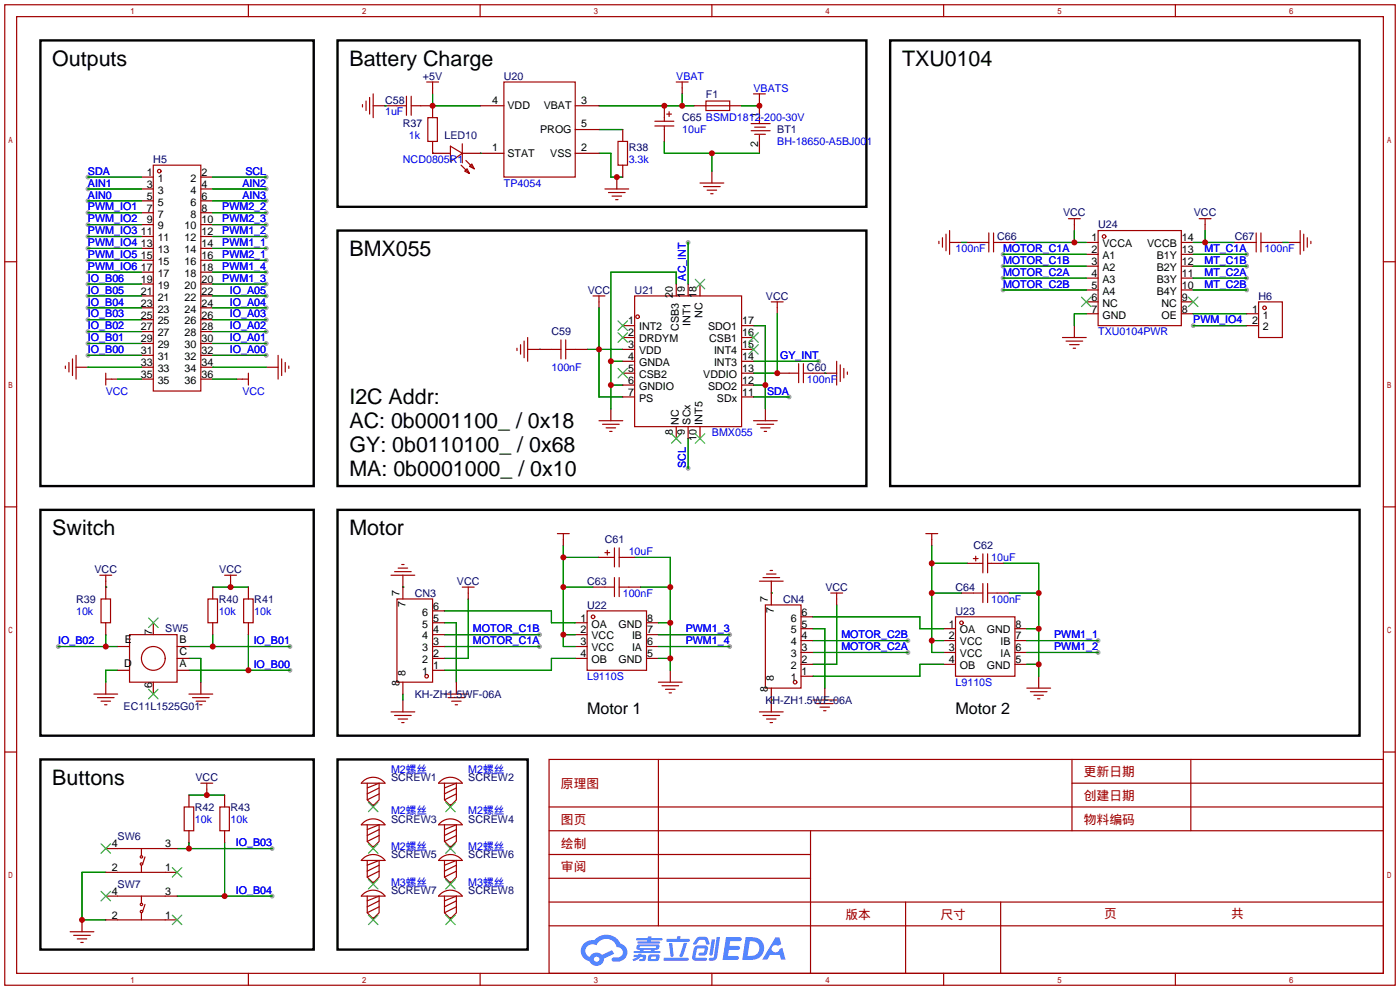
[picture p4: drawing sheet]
<svg xmlns="http://www.w3.org/2000/svg" width="299mm" height="212mm" viewBox="0 0 299 212" stroke-linecap="round" stroke-linejoin="round" font-family="sans-serif">
<g fill="#999">
<circle cx="156" cy="135.6" r=".51"/>
<circle cx="156" cy="138.2" r=".51"/>
<circle cx="115.3" cy="135.6" r=".51"/>
<circle cx="115.3" cy="138.2" r=".51"/>
<circle cx="234.7" cy="136.9" r=".51"/>
<circle cx="234.7" cy="139.4" r=".51"/>
<circle cx="194.1" cy="136.9" r=".51"/>
<circle cx="194.1" cy="139.4" r=".51"/>
<circle cx="58.2" cy="181.4" r=".51"/>
<circle cx="58.2" cy="191.5" r=".51"/>
<circle cx="12.4" cy="138.2" r=".51"/>
<circle cx="62" cy="143.3" r=".51"/>
<circle cx="62" cy="138.2" r=".51"/>
<circle cx="147.1" cy="100.1" r=".51"/>
<circle cx="168.7" cy="84.8" r=".51"/>
<circle cx="147.1" cy="51.8" r=".51"/>
<circle cx="175" cy="77.2" r=".51"/>
<circle cx="56.9" cy="37.8" r=".51"/>
<circle cx="18.8" cy="37.8" r=".51"/>
<circle cx="18.8" cy="48" r=".51"/>
<circle cx="18.8" cy="45.5" r=".51"/>
<circle cx="18.8" cy="55.6" r=".51"/>
<circle cx="18.8" cy="58.2" r=".51"/>
<circle cx="18.8" cy="53.1" r=".51"/>
<circle cx="18.8" cy="50.5" r=".51"/>
<circle cx="18.8" cy="75.9" r=".51"/>
<circle cx="18.8" cy="73.4" r=".51"/>
<circle cx="18.8" cy="68.3" r=".51"/>
<circle cx="18.8" cy="70.9" r=".51"/>
<circle cx="18.8" cy="63.2" r=".51"/>
<circle cx="18.8" cy="65.8" r=".51"/>
<circle cx="18.8" cy="60.7" r=".51"/>
<circle cx="56.9" cy="58.2" r=".51"/>
<circle cx="56.9" cy="60.7" r=".51"/>
<circle cx="56.9" cy="53.1" r=".51"/>
<circle cx="56.9" cy="55.6" r=".51"/>
<circle cx="56.9" cy="50.5" r=".51"/>
<circle cx="56.9" cy="45.5" r=".51"/>
<circle cx="56.9" cy="48" r=".51"/>
<circle cx="56.9" cy="75.9" r=".51"/>
<circle cx="56.9" cy="70.9" r=".51"/>
<circle cx="56.9" cy="73.4" r=".51"/>
<circle cx="56.9" cy="63.2" r=".51"/>
<circle cx="56.9" cy="65.8" r=".51"/>
<circle cx="56.9" cy="68.3" r=".51"/>
<circle cx="56.9" cy="42.9" r=".51"/>
<circle cx="56.9" cy="40.4" r=".51"/>
<circle cx="18.8" cy="42.9" r=".51"/>
<circle cx="18.8" cy="40.4" r=".51"/>
<circle cx="255" cy="69.6" r=".51"/>
<circle cx="266.4" cy="54.4" r=".51"/>
<circle cx="266.4" cy="56.9" r=".51"/>
<circle cx="266.4" cy="59.4" r=".51"/>
<circle cx="266.4" cy="62" r=".51"/>
<circle cx="214.4" cy="62" r=".51"/>
<circle cx="214.4" cy="59.4" r=".51"/>
<circle cx="214.4" cy="56.9" r=".51"/>
<circle cx="214.4" cy="54.4" r=".51"/>
</g>
<g fill="none" stroke="#a10000" stroke-width=".25">
<path d="M1 1h297.2v209.6h-297.2zM3.6 3.6h292.1v204.4h-292.1zM53.1 1v2.6M102.6 1v2.6M152.1 1v2.6M201.7 1v2.6M251.2 1v2.6M1 55.9h2.6M295.7 55.9h2.5M1 108.3h2.6M295.7 108.3h2.5M1 160.7h2.6"/>
<path d="M117.3 162.3h178.4v45.7h-178.4zM117.3 177.5h178.4M117.3 172.5h178.4M140.7 162.3v35.6M173.2 177.5v30.5M229.1 162.3v15.2M229.1 167.4h66.6M254.5 162.3v15.2M295.7 160.7h2.5M117.3 182.6h55.9M117.3 197.9h178.4M117.3 192.8h178.4"/>
<path d="M117.3 187.7h55.9M193.5 192.8v15.2M213.9 192.8v15.2M53.1 208v2.6M102.6 208v2.6M152.1 208v2.6M201.7 208v2.6M251.2 208v2.6"/>
</g>
<g fill="#5487ff">
<path d="M155.2 200.3h2.6a.48 .48 0 0 1 .7 .4 .48 .48 0 0 1-.6 .4h-1.8l-.2 1.1h1.9a.43 .43 0 0 1 .4 .4 .43 .43 0 0 1-.5 .4h-1.9l-.2 1.3h1.7a.45 .45 0 0 1 .5 .2 .45 .45 0 0 1-.1 .6h-3.3z"/>
<path d="M165.7 200.3h.9l.4 1.5-.8 .3a.84 .84 0 0 0-1.2 .3 .84 .84 0 0 0 .4 1.1 .84 .84 0 0 0 1.1-.4l.1-.2 .6-.3 .7 2.5h-1l-.2-1h-2.1l-.6 1h-1.1z"/>
<path d="M152.1 200.8h.7l-.5 3.1a.36 .36 0 0 1-.3 .3 .36 .36 0 0 1-.4-.3z"/>
<path d="M153.2 200.2h.7l-.6 4.3a1.13 1.13 0 0 1-1.8 .6l.2-.4h.7l.2-.2z"/>
<path d="M148.9 200.6l.6-.4h1a.77 .77 0 0 1 .9 .5l.3 1-.2 .2h-.5l-.3-.9-.2-.2-1 .1-.7 1-.6-.1-.1-.2z"/>
<path d="M148.4 202.4l.6-.3h1.7a.81 .81 0 0 1 .7 .5 .81 .81 0 0 1-.2 .8 .81 .81 0 0 1-.9 .8h-.7a.32 .32 0 0 1-.3-.3 .32 .32 0 0 1 .4-.3h.7l.2-.9-1.6 .1-.4 1.8 2.2 .1a.32 .32 0 0 1 .3 .4 .32 .32 0 0 1-.4 .2h-2.2l-.5-.3-.1-.5z"/>
<path d="M141.9 204.7h5a.33 .33 0 0 1 .3 .3 .33 .33 0 0 1-.3 .3h-4.9l-.2-.1z"/>
<path d="M146.1 201.5h.8l-.7 2a.98 .98 0 0 1-.7 1.1l-.3-.3z"/>
<path d="M143 201.6h.7l.3 2.5a.34 .34 0 0 1-.3 .4 .34 .34 0 0 1-.4-.3z"/>
<path d="M142.5 200.7h2.1l.3-.6h.6l-.1 .6h1.7a.32 .32 0 0 1 .4 .3 .32 .32 0 0 1-.4 .3h-4.5l-.2-.2z"/>
<path d="M135.5 204.1h.9l.1-.3h.6v.3h.8a.82 .82 0 0 1-.5 1.3h-.8v-.4l.7-.1 .1-.3a.68 .68 0 0 0-1 .4l-1.1 .4-.1-.4 .9-.5h-.7z"/>
<path d="M136 200.5h2.4l.1-.3h.7v.3h2.2l.2 .3-.2 .2h-2.3v.2h1.8l.2 .3-.2 .1h-4.5l-.1-.4h2l.1-.2h-2.3l-.1-.2z"/>
<path d="M159.4 200.3l-.8 4.9h1.7a2.5 2.5 0 0 0 3-2.5 2.5 2.5 0 0 0-3.1-2.4zM160.3 201.1a1.61 1.61 0 0 1 2 1.5 1.61 1.61 0 0 1-1.8 1.7h-.7z"/>
<path d="M136.2 202a.55 .55 0 0 0-.2 .8 .55 .55 0 0 0 .7 .2l.1 .3h-1.3v.3l5.4 .1 .3-.2-.2-.2h-1.2l.2-.3a.7 .7 0 0 0 .8-.3 .7 .7 0 0 0 0-.8l-4.2-.1zM136.8 202.3l3.3-.1 .1 .1-.2 .3h-3.2zM137.5 203h1.7l-.2 .3h-1.4z"/>
<path d="M138.6 204.2a1.05 1.05 0 0 0 0 1.2 2.91 2.91 0 0 0 2.2-.2 .98 .98 0 0 0 0-1.2h-1.6zM139.2 204.5l.9-.1 .1 .4-.2 .2-.8-.1z"/>
<path d="M124.9 201.6a2.23 2.23 0 0 0-.7 2.3 2.23 2.23 0 0 0 1.8 1.6 1.58 1.58 0 0 0 1.8 .9 1.58 1.58 0 0 0 1.3-1.5l2.2-1.1-.5-.7-2.1 1a1.65 1.65 0 0 0-2.7 .4 1.45 1.45 0 0 1-.8-1.9 1.45 1.45 0 0 1 2-.7l.3 .1a2.3 2.3 0 0 1 2.3-1.3 2.3 2.3 0 0 1 2 1.7 1.12 1.12 0 0 1 1.3 1 1.12 1.12 0 0 1-1.1 1.2h-.7a.45 .45 0 0 0-.6 .4 .45 .45 0 0 0 .5 .5 2.21 2.21 0 0 0 2.2-.5 2.21 2.21 0 0 0 .5-2.3 2.13 2.13 0 0 0-1.3-1.1 3.3 3.3 0 0 0-5.6-.7l-1.1 .1zM127 205a.57 .57 0 0 1 1.1 0 .57 .57 0 0 1-1.1 0z"/>
</g>
<g fill="none" stroke="#a10000" stroke-width=".25">
<path d="M91.2 17.5h2.5M92.5 17.5v1.3M107.7 17.5h15.2v20.3h-15.2zM144.5 17.5h2.6M145.8 17.5v1.3M32.8 35.3h10.1v48.3h-10.1zM77.5 22.4v.5M78.2 21.6v2M79 20.8v3.6M79.8 20.1v5M84.8 22.6h2.1M86.9 20.6v4"/>
<path d="M87.9 22.6h2M87.9 20.6v4M91.4 25.1h2.1v5.1h-2.1zM96.3 31.2l2.5 1.6-2.5 1.7zM98.6 35.3l1.7 1.8M98.8 30.7v4.1M99.3 36.6l.5-.5 .5 1zM99.6 34.3l1.7 1.8M100.3 35.6l.5-.5 .5 1zM132.1 30.2h2v5.1h-2zM140 25.9h4M140 26.9h4"/>
<path d="M142 25.1v.8M142 26.9v.8M142.5 24.4h1M143 23.9v1M149.6 39.1h5.1M150.4 39.9h3.5M150.9 21.6h5.1v2h-5.1zM150.9 22.6h5.1M160.5 26.4h4.1M160.5 27.9h4.1M161 20.1h2.6M161.3 27.2h2.3"/>
<path d="M161.3 28.7h2.3M162.3 20.1v1.2M129.3 40.4h5.1M130 41.1h3.6M130.8 41.9h2M131.6 42.7h.5M151.1 40.6h2.1M151.9 41.4h.5M200.7 51.6v.5M201.4 50.8v2M202.2 50v3.6M202.9 49.3v5.1"/>
<path d="M209.3 51.8h2M211.3 49.8v4M212.3 51.8h2.1M212.3 49.8v4M228.3 46.7h2.6M229.6 46.7v1.3M234.7 49.3h17.8v20.3h-17.8zM256.3 46.7h2.5M257.6 46.7v1.3M266.4 51.8h2.1M268.5 49.8v4M269.5 51.8h2"/>
<path d="M269.5 49.8v4M277.9 49.3v5.1M278.6 50v3.6M279.4 50.8v2M280.2 51.6v.5M14 78.2v.5M14.7 77.5v2M15.5 76.7v3.6M16.3 75.9v5.1M22.6 79.8v2.5M53.1 79.8v2.5M59.4 75.9v5.1"/>
<path d="M60.2 76.7v3.6M61 77.5v2M61.7 78.2v.5M110.5 74.4v.5M111.3 73.7v2M112 72.9v3.6M112.8 72.1v5.1M117.9 74.7h2M119.9 72.6v4.1M120.9 74.7h2M120.9 72.6v4.1M126.7 63.2h2.6"/>
<path d="M128 63.2v1.3M135.6 63.2h22.9v28h-22.9zM164.8 64.5h2.6M166.1 64.5v1.3M168.7 79.8h2M170.7 77.7v4.1M171.7 79.8h2M171.7 77.7v4.1M178.8 77.2v5.1M179.6 78v3.5M180.3 78.7v2.1M181.1 79.5v.5"/>
<path d="M227.1 72.1h5.1M227.8 72.9h3.6M228.6 73.7h2M229.4 74.4h.5M269 64.5h5.1v7.6h-5.1zM22.6 81h1.3M51.8 81h1.3M128 89.9h5.1M128.8 90.7h3.5M129.5 91.4h2.1M130.3 92.2h.5M161 89.9h5.1"/>
<path d="M161.8 90.7h3.6M162.6 91.4h2M163.3 92.2h.5M119.1 114h2.6M120.4 114v1.3M129.3 118.1h1M129.8 117.6v1M130.6 119.1h.7M131.3 117.1v4.1M132.3 117.1v4.1M132.3 119.1h.8M197.9 114h2.5"/>
<path d="M199.1 114v1.3M208 119.4h1M208.5 118.9v1M210.1 118.4v4M211.1 118.4v4M21.3 122.9h2.6M21.6 128h2v5.1h-2zM22.6 122.9v1.3M27.7 135.6h10.1v10.2h-10.1zM44.4 128h2.1v5.1h-2.1zM48 122.9h2.5M49.3 122.9v1.3"/>
<path d="M52.1 128h2v5.1h-2zM83.6 122.9h5M84.3 122.2h3.6M84.8 128h7.7v17.8h-7.7zM85.1 121.4h2M85.9 120.6h.5M98.8 125.5h2.5M100.1 125.5v1.2M125.5 130.6h12.7v12.7h-12.7zM129.3 125.5h2M131.3 123.4v4.1M132.3 125.5h2.1"/>
<path d="M132.3 123.4v4.1M162.3 124.2h5.1M163.1 123.4h3.5M163.6 129.3h7.6v17.8h-7.6zM163.8 122.7h2.1M164.6 121.9h.5M177.5 126.7h2.6M178.8 126.7v1.3M204.2 131.8h12.7v12.7h-12.7zM208 126.7h2.1M209.3 120.4h.8M210.1 124.7v4.1"/>
<path d="M211.1 126.7h2M211.1 124.7v4.1M211.1 120.4h.7M20.1 148.3h5M20.8 149.1h3.6M21.6 149.9h2M22.4 150.6h.5M40.4 148.3h5.1M41.1 149.1h3.6M41.9 149.9h2M42.7 150.6h.5M83.6 152.1h5"/>
<path d="M84.3 152.9h3.6M85.1 153.7h2M85.9 154.4h.5M95 148.3h5.1M95.8 149.1h3.5M96.5 149.9h2.1M97.3 150.6h.5M140.7 145.8h5.1M141.5 146.6h3.5M142.2 147.3h2.1M143 148.1h.5M162.3 152.1h5.1"/>
<path d="M163.1 152.9h3.5M163.8 153.7h2.1M164.6 154.4h.5M173.7 149.6h5.1M174.5 150.4h3.6M175.3 151.1h2M176 151.9h.5M219.5 147.1h5M220.2 147.8h3.6M221 148.6h2M221.7 149.4h.5M39.4 172.5h2v5h-2z"/>
<path d="M42.9 167.4h2.6M44.2 167.4v1.3M47 172.5h2v5h-2zM77.7 166.9a3.2 3.2 0 0 1 4.6 .5h-5.1zM77.7 175.8a3.2 3.2 0 0 1 4.6 .5h-5.1zM78.5 167.4v3.5l1.3 1.3 1.2-1.3v-3.5l-2.5 1M78.5 176.3v3.5l1.3 1.3 1.2-1.3v-3.5l-2.5 1M81 168.4l-2.5 1.3M81 169.7l-2.5 1.2M81 177.3l-2.5 1.3M81 178.6l-2.5 1.2M94.2 166.9a3.2 3.2 0 0 1 4.6 .5h-5.1z"/>
<path d="M94.2 175.8a3.2 3.2 0 0 1 4.6 .5h-5.1zM95 167.4v3.5l1.3 1.3 1.2-1.3v-3.5l-2.5 1M95 176.3v3.5l1.3 1.3 1.2-1.3v-3.5l-2.5 1M97.5 168.4l-2.5 1.3M97.5 169.7l-2.5 1.2M97.5 177.3l-2.5 1.3M97.5 178.6l-2.5 1.2M15 199.1h5.1M15.7 199.9h3.6M25.1 191.5h10.2M25.1 186.4h10.2M25.1 181.4h10.2"/>
<path d="M25.1 196.6h10.2M30.2 181.4v1.5M30.2 184.9v1.5M30.2 191.5v1.5M30.2 195.1v1.5M31 183.1l-.5 1.6M31 193.3l-.5 1.5M77.7 183.4a3.2 3.2 0 0 1 4.6 .5h-5.1zM77.7 191a3.2 3.2 0 0 1 4.6 .5h-5.1zM78.5 183.9v3.6l1.3 1.2 1.2-1.2v-3.6l-2.5 1M78.5 191.5v3.6l1.3 1.2 1.2-1.2v-3.6l-2.5 1M81 184.9l-2.5 1.3"/>
<path d="M81 186.2l-2.5 1.3M81 192.5l-2.5 1.3M81 193.8l-2.5 1.3M94.2 183.4a3.2 3.2 0 0 1 4.6 .5h-5.1zM94.2 191a3.2 3.2 0 0 1 4.6 .5h-5.1zM95 183.9v3.6l1.3 1.2 1.2-1.2v-3.6l-2.5 1M95 191.5v3.6l1.3 1.2 1.2-1.2v-3.6l-2.5 1M97.5 184.9l-2.5 1.3M97.5 186.2l-2.5 1.3M97.5 192.5l-2.5 1.3M97.5 193.8l-2.5 1.3M16.5 200.7h2"/>
<path d="M17.3 201.4h.5"/>
<circle cx="34" cy="36.6" r=".38"/>
<circle cx="236" cy="50.5" r=".38"/>
<circle cx="136.3" cy="67.7" r=".38"/>
<circle cx="270.3" cy="65.8" r=".38"/>
<circle cx="126.7" cy="131.8" r=".38"/>
<circle cx="205.5" cy="133.1" r=".38"/>
<circle cx="32.8" cy="140.7" r="2.54"/>
<circle cx="91.2" cy="144.5" r=".38"/>
<circle cx="169.9" cy="145.8" r=".38"/>
<circle cx="30.2" cy="184.7" r=".25"/>
<circle cx="30.2" cy="193.3" r=".25"/>
<circle cx="30.2" cy="183.1" r=".25"/>
<circle cx="30.2" cy="194.8" r=".25"/>
</g>
<g fill="none" stroke="#870000" stroke-width=".25">
<path d="M92.5 18.8v1.3M145.8 18.8v1.3M30.2 37.8h2.6M42.9 37.8h2.6M79.8 22.6h5M89.9 22.6h2.6v2.5M92.5 30.2v2.6h3.8M98.8 32.8h8.9M102.6 22.6h5.1M122.9 32.8h5.1M122.9 22.6h5.1M122.9 27.7h5.1"/>
<path d="M131.8 37.8v2.6M133.1 27.7v2.5M133.1 35.3v2.5M142 22.6v2.5M142 27.7v2.5M148.3 22.6h2.6M152.1 36.6v2.5M156 22.6h2.5M162.3 21.3v5.1M162.3 29v3.8M30.2 40.4h2.6M30.2 42.9h2.6"/>
<path d="M30.2 45.5h2.6M30.2 48h2.6M30.2 50.5h2.6M30.2 53.1h2.6M30.2 55.6h2.6M30.2 58.2h2.6M42.9 40.4h2.6M42.9 42.9h2.6M42.9 45.5h2.6M42.9 48h2.6M42.9 50.5h2.6M42.9 53.1h2.6"/>
<path d="M42.9 55.6h2.6M42.9 58.2h2.6M202.9 51.8h2.6M206.8 51.8h2.5M214.4 51.8h2.5M229.6 48v1.3M232.2 51.8h2.5M232.2 54.4h2.5M232.2 56.9h2.5M232.2 59.4h2.5M252.5 51.8h2.5M252.5 54.4h2.5"/>
<path d="M252.5 56.9h2.5M252.5 59.4h2.5M257.6 48v1.3M263.9 51.8h2.5M271.5 51.8h2.6M275.3 51.8h2.6M16.3 78.5h2.5M30.2 78.5h2.6M30.2 75.9h2.6M30.2 73.4h2.6M30.2 70.9h2.6M30.2 68.3h2.6"/>
<path d="M30.2 65.8h2.6M30.2 63.2h2.6M30.2 60.7h2.6M42.9 78.5h2.6M42.9 75.9h2.6M42.9 73.4h2.6M42.9 70.9h2.6M42.9 68.3h2.6M42.9 65.8h2.6M42.9 63.2h2.6M42.9 60.7h2.6M56.9 78.5h2.5"/>
<path d="M112.8 74.7h5.1M122.9 74.7h2.6M128 64.5v1.3M133.1 74.7h2.5M133.1 79.8h2.5M133.1 69.6h2.5M133.1 72.1h2.5M133.1 77.2h2.5M144.5 60.7v2.5M147.1 60.7v2.5M149.6 60.7v2.5M158.5 74.7h2.5"/>
<path d="M158.5 79.8h2.5M158.5 69.6h2.5M158.5 72.1h2.5M158.5 77.2h2.5M166.1 65.8v1.3M166.1 79.8h2.6M173.7 79.8h5.1M229.6 69.6v2.5M232.2 62h2.5M232.2 64.5h2.5M232.2 67.1h2.5M252.5 62h2.5"/>
<path d="M252.5 64.5h2.5M252.5 67.1h2.5M266.4 67.1h2.6M266.4 69.6h2.6M23.9 81h1.2M30.2 81h2.6M42.9 81h2.6M50.5 81h1.3M130.6 87.4v2.5M133.1 82.3h2.5M133.1 84.8h2.5M144.5 91.2v2.5"/>
<path d="M147.1 91.2v2.5M149.6 91.2v2.5M158.5 82.3h2.5M158.5 84.8h2.5M163.6 87.4v2.5M120.4 115.3v1.3M128 119.1h2.6M133.1 119.1h2.5M199.1 115.3v1.3M22.6 124.2v3.8M22.6 133.1v2.5M25.1 138.2h2.6"/>
<path d="M32.8 133.1v2.5M37.8 138.2h2.6M45.5 125.5v2.5M45.5 133.1v2.5M49.3 124.2v1.3M53.1 125.5v2.5M53.1 133.1v2.5M86.1 122.9v5.1M92.5 133.1h2.5M92.5 135.6h2.5M92.5 138.2h2.5M92.5 130.6h2.5"/>
<path d="M100.1 126.7v1.3M122.9 133.1h2.6M122.9 135.6h2.6M122.9 138.2h2.6M126.7 125.5h2.6M134.4 125.5h2.5M138.2 133.1h2.5M138.2 135.6h2.5M138.2 138.2h2.5M164.8 124.2v5.1M171.2 134.4h2.5M171.2 136.9h2.5"/>
<path d="M171.2 139.4h2.5M171.2 131.8h2.5M178.8 128v1.3M201.7 134.4h2.5M201.7 136.9h2.5M201.7 139.4h2.5M205.5 126.7h2.5M206.8 120.4h2.5M211.8 120.4h2.6M213.1 126.7h2.5M216.9 134.4h2.6M216.9 136.9h2.6"/>
<path d="M216.9 139.4h2.6M22.6 145.8v2.5M25.1 143.3h2.6M32.8 145.8v2.5M37.8 140.7h2.6M37.8 143.3h2.6M42.9 145.8v2.5M86.1 145.8v2.5M86.1 149.6v2.5M92.5 140.7h2.5M92.5 143.3h2.5M97.5 145.8v2.5"/>
<path d="M122.9 140.7h2.6M138.2 140.7h2.5M143.3 143.3v2.5M164.8 147.1v5M171.2 142h2.5M171.2 144.5h2.5M176.3 147.1v2.5M201.7 142h2.5M216.9 142h2.6M222 144.5v2.6M40.4 169.9v2.6M40.4 177.5v2.6"/>
<path d="M44.2 168.7v1.2M48 169.9v2.6M48 177.5v2.6M79.8 172v.5M96.3 172v.5M17.5 196.6v2.5M22.6 186.4h2.5M22.6 181.4h2.5M22.6 196.6h2.5M22.6 191.5h2.5M35.3 186.4h2.5M35.3 181.4h2.5"/>
<path d="M35.3 196.6h2.5M35.3 191.5h2.5M79.8 180.8v.6M79.8 188.5v.5M79.8 196.1v.5M96.3 180.8v.6M96.3 188.5v.5M96.3 196.1v.5"/>
</g>
<g fill="none" stroke="#008700" stroke-width=".25">
<path d="M18.8 37.8h11.4M45.5 37.8h11.4M82.3 22.6h.1M92.5 32.8h.1M92.5 20.1v2.5h10.1M102.6 32.8h.1M128 32.8h2.6v5h2.5M128 22.6h20.3M128 27.7h5.1M142 30.2v2.6h20.3M145.8 20.1v2.5M152.1 32.8v3.8"/>
<path d="M158.5 22.6h3.8M18.8 58.2h11.4M18.8 48h11.4M18.8 45.5h11.4M18.8 55.6h11.4M18.8 53.1h11.4M18.8 50.5h11.4M18.8 42.9h11.4M18.8 40.4h11.4M45.5 58.2h11.4M45.5 48h11.4M45.5 45.5h11.4"/>
<path d="M45.5 55.6h11.4M45.5 53.1h11.4M45.5 50.5h11.4M45.5 42.9h11.4M45.5 40.4h11.4M147.1 51.8v8.9M205.5 51.8h1.3M214.4 54.4h17.8M214.4 56.9h17.8M214.4 59.4h17.8M216.9 51.8h15.3M229.6 49.3v2.5"/>
<path d="M255 51.8h8.9M255 54.4h11.4M255 56.9h11.4M255 59.4h11.4M257.6 49.3v2.5M274.1 51.8h1.2M18.8 78.5h11.4M18.8 75.9h11.4M18.8 73.4h11.4M18.8 68.3h11.4M18.8 70.9h11.4M18.8 63.2h11.4"/>
<path d="M18.8 65.8h11.4M18.8 60.7h11.4M45.5 78.5h11.4M45.5 75.9h11.4M45.5 73.4h11.4M45.5 68.3h11.4M45.5 70.9h11.4M45.5 63.2h11.4M45.5 65.8h11.4M45.5 60.7h11.4M115.3 74.7h.1M125.5 74.7h7.6"/>
<path d="M128 65.8v19h5.1M130.6 77.2h2.5M144.5 60.7v-2.5h-13.9v29.2M161 77.2h14M161 69.6h2.6v17.8M166.1 67.1v12.7h-5.1M176.3 79.8h.1M214.4 62h17.8M232.2 67.1h-2.6v2.5M255 69.6h11.4M255 67.1h11.4M255 62h11.4"/>
<path d="M25.1 81h5.1M45.5 81h5M130.6 82.3h2.5M147.1 93.7v6.4M161 82.3h2.6M161 84.8h7.7M120.4 116.6v21.6h2.5M120.4 119.1h7.6M135.6 119.1h7.7v24.2M199.1 116.6v22.8h2.6M12.4 138.2h12.7M22.6 125.5h.1"/>
<path d="M22.6 135.6v2.6M40.4 138.2h21.6M45.5 125.5h7.6M45.5 135.6v2.6M53.1 135.6v7.7M86.1 125.5h.1M95 135.6h20.3M95 138.2h20.3M95 133.1h2.5v12.7M95 130.6h22.9v2.5h5M100.1 128v12.7h-5.1M120.4 135.6h2.5"/>
<path d="M120.4 125.5h6.3M136.9 125.5h6.4M140.7 135.6h15.3M140.7 138.2h15.3M140.7 133.1h2.6M164.8 126.7h.1M173.7 136.9h20.4M173.7 139.4h20.4M173.7 134.4h2.6v12.7M173.7 131.8h22.9v2.6h5.1M178.8 129.3v12.7h-5.1M199.1 136.9h2.6"/>
<path d="M199.1 126.7h6.4M199.1 120.4h7.7M214.4 120.4h7.6v24.1M215.6 126.7h6.4M219.5 136.9h15.2M219.5 139.4h15.2M219.5 134.4h2.5M25.1 143.3h-2.5v2.5M40.4 140.7h2.5v5.1M40.4 143.3h21.6M86.1 148.3v1.3M122.9 140.7h-5v2.6h-22.9"/>
<path d="M140.7 140.7h2.6M164.8 149.6h.1M201.7 142h-5.1v2.5h-22.9M219.5 142h2.5M40.4 169.9h7.6M22.6 186.4h-5.1v10.2h5.1M37.8 181.4h20.4M37.8 191.5h20.4M40.4 180.1v1.3M48 180.1v11.4"/>
</g>
<path d="M8.6 8.6h58.5v95.3h-58.5zM72.1 8.6h113.1v35.6h-113.1zM190.2 8.6h100.4v95.3h-100.4zM72.1 49.3h113.1v54.6h-113.1zM8.6 109h58.5v48.2h-58.5zM72.1 109h218.5v48.2h-218.5zM8.6 162.3h58.5v40.6h-58.5zM72.1 162.3h40.7v40.6h-40.7z" fill="none" stroke="#000" stroke-width=".51"/>
<g fill="none" stroke="#3c3" stroke-width=".25">
<path d="M148.6 59.7l2 2M150.6 59.7l-2 2M132.1 68.6l2 2M132.1 71.1l2 2.1M132.1 78.7l2 2.1M134.1 68.6l-2 2M134.1 71.1l-2 2.1M134.1 78.7l-2 2.1M160 73.7l2.1 2M160 71.1l2.1 2.1M162.1 73.7l-2.1 2M162.1 71.1l-2.1 2.1"/>
<path d="M231.1 63.5l2.1 2M233.2 63.5l-2.1 2M254 63.5l2 2M256 63.5l-2 2M143.5 92.7l2 2M145.5 92.7l-2 2M148.6 92.7l2 2M150.6 92.7l-2 2M31.7 132.1l2.1 2M33.8 132.1l-2.1 2M31.7 147.3l2.1 2.1M33.8 147.3l-2.1 2.1"/>
<path d="M78.7 171.5l2.1 2M80.8 171.5l-2.1 2M95.2 171.5l2.1 2M97.3 171.5l-2.1 2M21.6 180.3l2 2.1M21.6 190.5l2 2M23.6 180.3l-2 2.1M23.6 190.5l-2 2M36.8 185.4l2.1 2.1M36.8 195.6l2.1 2M38.9 185.4l-2.1 2.1M38.9 195.6l-2.1 2"/>
<path d="M78.7 180.3l2.1 2.1M78.7 188l2.1 2M78.7 195.6l2.1 2M80.8 188l-2.1 2M80.8 180.3l-2.1 2.1M80.8 195.6l-2.1 2M95.2 188l2.1 2M95.2 180.3l2.1 2.1M95.2 195.6l2.1 2M97.3 180.3l-2.1 2.1M97.3 188l-2.1 2M97.3 195.6l-2.1 2"/>
</g>
<g fill="#c00">
<circle cx="120.4" cy="135.6" r=".63"/>
<circle cx="120.4" cy="125.5" r=".63"/>
<circle cx="120.4" cy="119.1" r=".63"/>
<circle cx="143.3" cy="140.7" r=".63"/>
<circle cx="143.3" cy="133.1" r=".63"/>
<circle cx="143.3" cy="125.5" r=".63"/>
<circle cx="199.1" cy="136.9" r=".63"/>
<circle cx="199.1" cy="126.7" r=".63"/>
<circle cx="199.1" cy="120.4" r=".63"/>
<circle cx="222" cy="142" r=".63"/>
<circle cx="222" cy="134.4" r=".63"/>
<circle cx="222" cy="126.7" r=".63"/>
<circle cx="17.5" cy="196.6" r=".63"/>
<circle cx="40.4" cy="181.4" r=".63"/>
<circle cx="48" cy="191.5" r=".63"/>
<circle cx="22.6" cy="138.2" r=".63"/>
<circle cx="53.1" cy="143.3" r=".63"/>
<circle cx="49.3" cy="125.5" r=".63"/>
<circle cx="45.5" cy="138.2" r=".63"/>
<circle cx="130.6" cy="82.3" r=".63"/>
<circle cx="130.6" cy="77.2" r=".63"/>
<circle cx="128" cy="74.7" r=".63"/>
<circle cx="166.1" cy="79.8" r=".63"/>
<circle cx="163.6" cy="82.3" r=".63"/>
<circle cx="145.8" cy="22.6" r=".63"/>
<circle cx="142" cy="22.6" r=".63"/>
<circle cx="92.5" cy="22.6" r=".63"/>
<circle cx="131.8" cy="37.8" r=".63"/>
<circle cx="44.2" cy="169.9" r=".63"/>
<circle cx="152.1" cy="32.8" r=".63"/>
<circle cx="229.6" cy="51.8" r=".63"/>
<circle cx="257.6" cy="51.8" r=".63"/>
<circle cx="162.3" cy="22.6" r=".63"/>
</g>
<g font-size="4.6">
<text x="11.2" y="14">Outputs</text>
<text x="74.7" y="14">Battery Charge</text>
<text x="192.8" y="14">TXU0104</text>
<text x="74.7" y="54.7">BMX055</text>
<text x="74.7" y="86.4">I2C Addr:</text>
<text x="74.7" y="91.5">AC: 0b0001100_ / 0x18</text>
<text x="74.7" y="96.6">GY: 0b0110100_ / 0x68</text>
<text x="74.7" y="101.7">MA: 0b0001000_ / 0x10</text>
<text x="11.2" y="114.4">Switch</text>
<text x="74.7" y="114.4">Motor</text>
<text x="11.2" y="167.7">Buttons</text>
</g>
<g font-size="3.4">
<text x="125.5" y="152.7">Motor 1</text>
<text x="204.2" y="152.7">Motor 2</text>
</g>
<g font-size="2.7" fill="#a00000">
<text x="231.6" y="165.9">更新日期</text>
<text x="119.9" y="168.5">原理图</text>
<text x="231.6" y="171">创建日期</text>
<text x="119.9" y="176.1">图页</text>
<text x="231.6" y="176.1">物料编码</text>
<text x="119.9" y="181.2">绘制</text>
<text x="119.9" y="186.3">审阅</text>
<text x="180.7" y="196.4">版本</text>
<text x="201" y="196.4">尺寸</text>
<text x="236" y="196.2">页</text>
<text x="263.1" y="196.2">共</text>
</g>
<g font-size="2.3" fill="#000080">
<text x="90.4" y="17">+5V</text>
<text x="107.7" y="17">U20</text>
<text x="82.3" y="22.1">C58</text>
<text x="150.9" y="20.9">F1</text>
<text x="86.1" y="27.2">R37</text>
<text x="95" y="29.7">LED10</text>
<text x="145.8" y="25.9">C65 BSMD1812-200-30V</text>
<text x="166.1" y="28.5">BT1</text>
<text x="32.8" y="34.8">H5</text>
<text x="134.4" y="32.3">R38</text>
<text x="227.2" y="46.3">VCC</text>
<text x="255.1" y="46.3">VCC</text>
<text x="213.1" y="51.3">C66</text>
<text x="234.7" y="48.8">U24</text>
<text x="263.9" y="51.3">C67</text>
<text x="125.6" y="62.8">VCC</text>
<text x="135.6" y="62.8">U21</text>
<text x="163.7" y="64">VCC</text>
<text x="269" y="64">H6</text>
<text x="117.9" y="71.7">C59</text>
<text x="172.5" y="79.3">C60</text>
<text x="129.3" y="116.1">C61</text>
<text x="208" y="117.4">C62</text>
<text x="20.2" y="122.5">VCC</text>
<text x="46.9" y="122.5">VCC</text>
<text x="97.7" y="125">VCC</text>
<text x="125.5" y="125">C63</text>
<text x="16.3" y="128.8">R39</text>
<text x="46.7" y="128.8">R40</text>
<text x="54.4" y="128.8">R41</text>
<text x="88.6" y="127.5">CN3</text>
<text x="125.5" y="130.1">U22</text>
<text x="167.4" y="128.8">CN4</text>
<text x="176.4" y="126.3">VCC</text>
<text x="204.2" y="131.3">U23</text>
<text x="204.2" y="126.3">C64</text>
<text x="35.3" y="135.2">SW5</text>
<text x="88.6" y="149.1">KH-ZH1.5WF-06A</text>
<text x="26.4" y="151.7">EC11L1525G01</text>
<text x="163.6" y="150.4">KH-ZH1.5WF-06A</text>
<text x="41.8" y="166.9">VCC</text>
<text x="83.6" y="166.9">SCREW1</text>
<text x="100.1" y="166.9">SCREW2</text>
<text x="41.7" y="173.3">R42</text>
<text x="49.3" y="173.3">R43</text>
<text x="25.1" y="179.6">SW6</text>
<text x="83.6" y="175.8">SCREW3</text>
<text x="100.1" y="175.8">SCREW4</text>
<text x="83.6" y="183.4">SCREW5</text>
<text x="100.1" y="183.4">SCREW6</text>
<text x="25.1" y="189.8">SW7</text>
<text x="83.6" y="191">SCREW7</text>
<text x="100.1" y="191">SCREW8</text>
</g>
<g font-size="2.3" fill="#00f">
<text x="144.5" y="17">VBAT</text>
<text x="161" y="19.6">VBATS</text>
<text x="82.3" y="24.7">1uF</text>
<text x="87.4" y="29.7">1k</text>
<text x="145.8" y="28.5">10uF</text>
<text x="86.1" y="34.8">NCD0805R1</text>
<text x="134.4" y="34.8">3.3k</text>
<text x="166.1" y="31">BH-18650-A5BJ001</text>
<text x="18.8" y="37.4">SDA</text>
<text x="18.8" y="39.9">AIN1</text>
<text x="51.8" y="39.9">AIN2</text>
<text x="52.4" y="37.4">SCL</text>
<text x="107.7" y="39.9">TP4054</text>
<text x="18.8" y="47.5">PWM_IO2</text>
<text x="18.8" y="45">PWM_IO1</text>
<text x="18.8" y="42.4">AIN0</text>
<text x="47.5" y="45">PWM2_2</text>
<text x="47.5" y="47.5">PWM2_3</text>
<text x="51.8" y="42.4">AIN3</text>
<text x="18.8" y="52.6">PWM_IO4</text>
<text x="18.8" y="50.1">PWM_IO3</text>
<text x="47.5" y="52.6">PWM1_1</text>
<text x="47.5" y="50.1">PWM1_2</text>
<text x="204.2" y="53.9">100nF</text>
<text x="214.4" y="53.9">MOTOR_C1A</text>
<text x="257.4" y="53.9">MT_C1A</text>
<text x="270.3" y="53.9">100nF</text>
<text x="18.8" y="55.1">PWM_IO5</text>
<text x="18.8" y="57.7">PWM_IO6</text>
<text x="47.5" y="57.7">PWM1_4</text>
<text x="47.5" y="55.1">PWM2_1</text>
<text x="214.4" y="59">MOTOR_C2A</text>
<text x="214.4" y="56.4">MOTOR_C1B</text>
<text x="257.4" y="56.4">MT_C1B</text>
<text x="257.4" y="59">MT_C2A</text>
<text x="18.8" y="62.8">IO_B05</text>
<text x="18.8" y="65.3">IO_B04</text>
<text x="18.8" y="60.2">IO_B06</text>
<text x="47.5" y="60.2">PWM1_3</text>
<text x="49.1" y="62.8">IO_A05</text>
<text x="49.1" y="65.3">IO_A04</text>
<text x="214.4" y="61.5">MOTOR_C2B</text>
<text x="257.4" y="61.5">MT_C2B</text>
<text x="18.8" y="67.8">IO_B03</text>
<text x="18.8" y="70.4">IO_B02</text>
<text x="49.1" y="70.4">IO_A02</text>
<text x="49.1" y="67.8">IO_A03</text>
<text x="234.7" y="71.7">TXU0104PWR</text>
<text x="255" y="69.1">PWM_IO4</text>
<text x="18.8" y="75.5">IO_B00</text>
<text x="18.8" y="72.9">IO_B01</text>
<text x="49.1" y="75.5">IO_A00</text>
<text x="49.1" y="72.9">IO_A01</text>
<text x="166.7" y="76.7">GY_INT</text>
<text x="117.9" y="79.3">100nF</text>
<text x="172.5" y="81.8">100nF</text>
<text x="22.6" y="84.4">VCC</text>
<text x="51.8" y="84.4">VCC</text>
<text x="164" y="84.4">SDA</text>
<text x="152.1" y="93.2">BMX055</text>
<text x="146.6" y="100.1" transform="rotate(-90 146.6 100.1)">SCL</text>
<text x="134.4" y="118.6">10uF</text>
<text x="211.8" y="119.9">10uF</text>
<text x="16.3" y="131.3">10k</text>
<text x="46.7" y="131.3">10k</text>
<text x="54.4" y="131.3">10k</text>
<text x="133.1" y="127.5">100nF</text>
<text x="211.8" y="128.8">100nF</text>
<text x="12.4" y="137.7">IO_B02</text>
<text x="54.2" y="137.7">IO_B01</text>
<text x="101.1" y="135.2">MOTOR_C1B</text>
<text x="101.1" y="137.7">MOTOR_C1A</text>
<text x="146.6" y="135.2">PWM1_3</text>
<text x="146.6" y="137.7">PWM1_4</text>
<text x="179.8" y="136.4">MOTOR_C2B</text>
<text x="225.3" y="136.4">PWM1_1</text>
<text x="54.2" y="142.8">IO_B00</text>
<text x="179.8" y="139">MOTOR_C2A</text>
<text x="225.3" y="139">PWM1_2</text>
<text x="125.5" y="145.3">L9110S</text>
<text x="204.2" y="146.6">L9110S</text>
<text x="83.6" y="165.1">M2螺丝</text>
<text x="100.1" y="165.1">M2螺丝</text>
<text x="41.7" y="175.8">10k</text>
<text x="49.3" y="175.8">10k</text>
<text x="83.6" y="174">M2螺丝</text>
<text x="100.1" y="174">M2螺丝</text>
<text x="50.4" y="180.9">IO_B03</text>
<text x="83.6" y="181.6">M2螺丝</text>
<text x="100.1" y="181.6">M2螺丝</text>
<text x="50.4" y="191">IO_B04</text>
<text x="83.6" y="189.3">M3螺丝</text>
<text x="100.1" y="189.3">M3螺丝</text>
</g>
<g font-size="2.3">
<text x="105.2" y="22.1">4</text>
<text x="108.5" y="23.4">VDD</text>
<text x="116.2" y="23.4">VBAT</text>
<text x="124.2" y="22.1">3</text>
<text x="115.4" y="28.5">PROG</text>
<text x="124.2" y="27.2">5</text>
<text x="162.1" y="25.1" transform="rotate(-90 162.1 25.1)">1</text>
<text x="105.2" y="32.3">1</text>
<text x="108.5" y="33.6">STAT</text>
<text x="117.6" y="33.6">VSS</text>
<text x="124.2" y="32.3">2</text>
<text x="162.1" y="31.5" transform="rotate(-90 162.1 31.5)">2</text>
<text x="31.4" y="37.6">1</text>
<text x="31.4" y="40.1">3</text>
<text x="33.7" y="38.9">1</text>
<text x="33.7" y="41.4">3</text>
<text x="40.7" y="41.4">4</text>
<text x="40.7" y="38.9">2</text>
<text x="43.1" y="40.1">4</text>
<text x="43.1" y="37.6">2</text>
<text x="31.4" y="42.7">5</text>
<text x="31.4" y="45.2">7</text>
<text x="31.4" y="47.8">9</text>
<text x="33.7" y="43.9">5</text>
<text x="33.7" y="46.5">7</text>
<text x="40.7" y="46.5">8</text>
<text x="40.7" y="43.9">6</text>
<text x="43.1" y="47.8">10</text>
<text x="43.1" y="45.2">8</text>
<text x="43.1" y="42.7">6</text>
<text x="30.1" y="50.3">11</text>
<text x="30.1" y="52.8">13</text>
<text x="33.7" y="49">9</text>
<text x="33.7" y="51.6">11</text>
<text x="39.4" y="51.6">12</text>
<text x="39.4" y="49">10</text>
<text x="43.1" y="52.8">14</text>
<text x="43.1" y="50.3">12</text>
<text x="233.3" y="51.6">1</text>
<text x="235.6" y="52.8">VCCA</text>
<text x="245.2" y="52.8">VCCB</text>
<text x="252.6" y="51.6">14</text>
<text x="30.1" y="55.4">15</text>
<text x="30.1" y="57.9">17</text>
<text x="33.7" y="54.1">13</text>
<text x="33.7" y="56.6">15</text>
<text x="33.7" y="59.2">17</text>
<text x="39.4" y="59.2">18</text>
<text x="39.4" y="56.6">16</text>
<text x="39.4" y="54.1">14</text>
<text x="43.1" y="57.9">18</text>
<text x="43.1" y="55.4">16</text>
<text x="233.3" y="54.1">2</text>
<text x="233.3" y="56.6">3</text>
<text x="233.3" y="59.2">4</text>
<text x="235.6" y="55.4">A1</text>
<text x="235.6" y="57.9">A2</text>
<text x="247.2" y="57.9">B2Y</text>
<text x="247.2" y="55.4">B1Y</text>
<text x="252.6" y="59.2">11</text>
<text x="252.6" y="56.6">12</text>
<text x="252.6" y="54.1">13</text>
<text x="30.1" y="60.5">19</text>
<text x="30.1" y="63">21</text>
<text x="30.1" y="65.5">23</text>
<text x="33.7" y="61.7">19</text>
<text x="33.7" y="64.3">21</text>
<text x="39.4" y="64.3">22</text>
<text x="39.4" y="61.7">20</text>
<text x="43.1" y="65.5">24</text>
<text x="43.1" y="63">22</text>
<text x="43.1" y="60.5">20</text>
<text x="143.8" y="63.6" transform="rotate(-90 143.8 63.6)">20</text>
<text x="146.3" y="63.6" transform="rotate(-90 146.3 63.6)">19 AC_INT</text>
<text x="148.9" y="63.6" transform="rotate(-90 148.9 63.6)">18</text>
<text x="233.3" y="61.7">5</text>
<text x="233.3" y="64.3">6</text>
<text x="235.6" y="60.5">A3</text>
<text x="235.6" y="63">A4</text>
<text x="235.6" y="65.5">NC</text>
<text x="247.2" y="63">B4Y</text>
<text x="247.2" y="60.5">B3Y</text>
<text x="248.2" y="65.5">NC</text>
<text x="252.6" y="64.3">9</text>
<text x="252.6" y="61.7">10</text>
<text x="30.1" y="68.1">25</text>
<text x="30.1" y="70.6">27</text>
<text x="33.7" y="66.8">23</text>
<text x="33.7" y="69.3">25</text>
<text x="33.7" y="71.9">27</text>
<text x="39.4" y="71.9">28</text>
<text x="39.4" y="69.3">26</text>
<text x="39.4" y="66.8">24</text>
<text x="43.1" y="70.6">28</text>
<text x="43.1" y="68.1">26</text>
<text x="134.2" y="69.3">1</text>
<text x="134.2" y="71.9">2</text>
<text x="136.6" y="70.6">INT2</text>
<text x="145.1" y="70.6" transform="rotate(-90 145.1 70.6)">CSB3</text>
<text x="147.6" y="69.6" transform="rotate(-90 147.6 69.6)">INT1</text>
<text x="150.1" y="68" transform="rotate(-90 150.1 68)">NC</text>
<text x="151.3" y="70.6">SDO1</text>
<text x="158.6" y="71.9">16</text>
<text x="158.6" y="69.3">17</text>
<text x="233.3" y="66.8">7</text>
<text x="235.6" y="68.1">GND</text>
<text x="248.2" y="68.1">OE</text>
<text x="252.6" y="66.8">8</text>
<text x="267.6" y="66.8">1</text>
<text x="267.6" y="69.3">2</text>
<text x="269.9" y="68.1">1</text>
<text x="269.9" y="70.6">2</text>
<text x="30.1" y="73.2">29</text>
<text x="30.1" y="75.7">31</text>
<text x="33.7" y="74.4">29</text>
<text x="33.7" y="77">31</text>
<text x="39.4" y="77">32</text>
<text x="39.4" y="74.4">30</text>
<text x="43.1" y="75.7">32</text>
<text x="43.1" y="73.2">30</text>
<text x="134.2" y="74.4">3</text>
<text x="134.2" y="77">4</text>
<text x="136.6" y="73.2">DRDYM</text>
<text x="136.6" y="75.7">VDD</text>
<text x="151.6" y="73.2">CSB1</text>
<text x="152.6" y="75.7">INT4</text>
<text x="158.6" y="77">14</text>
<text x="158.6" y="74.4">15</text>
<text x="30.1" y="78.2">33</text>
<text x="30.1" y="80.8">35</text>
<text x="33.7" y="79.5">33</text>
<text x="33.7" y="82">35</text>
<text x="39.4" y="82">36</text>
<text x="39.4" y="79.5">34</text>
<text x="43.1" y="80.8">36</text>
<text x="43.1" y="78.2">34</text>
<text x="134.2" y="79.5">5</text>
<text x="134.2" y="82">6</text>
<text x="136.6" y="78.2">GNDA</text>
<text x="136.6" y="80.8">CSB2</text>
<text x="136.6" y="83.3">GNDIO</text>
<text x="150.3" y="80.8">VDDIO</text>
<text x="151.3" y="83.3">SDO2</text>
<text x="152.6" y="78.2">INT3</text>
<text x="158.6" y="82">12</text>
<text x="158.6" y="79.5">13</text>
<text x="134.2" y="84.6">7</text>
<text x="136.6" y="85.9">PS</text>
<text x="153.2" y="85.9">SDx</text>
<text x="158.6" y="84.6">11</text>
<text x="143.8" y="93.1" transform="rotate(-90 143.8 93.1)">8</text>
<text x="145.1" y="90.7" transform="rotate(-90 145.1 90.7)">NC</text>
<text x="146.3" y="93.1" transform="rotate(-90 146.3 93.1)">9</text>
<text x="147.6" y="90.7" transform="rotate(-90 147.6 90.7)">SCx</text>
<text x="148.9" y="94.3" transform="rotate(-90 148.9 94.3)">10</text>
<text x="150.1" y="90.7" transform="rotate(-90 150.1 90.7)">INT5</text>
<text x="85.4" y="127.4" transform="rotate(-90 85.4 127.4)">7</text>
<text x="86.6" y="129.7" transform="rotate(-90 86.6 129.7)">7</text>
<text x="90.2" y="131.6">6</text>
<text x="92.6" y="130.3">6</text>
<text x="164.1" y="128.7" transform="rotate(-90 164.1 128.7)">7</text>
<text x="165.4" y="131" transform="rotate(-90 165.4 131)">7</text>
<text x="171.3" y="131.6">6</text>
<text x="26.6" y="137.4">E</text>
<text x="32.5" y="135.6" transform="rotate(-90 32.5 135.6)">7</text>
<text x="38.3" y="137.4">B</text>
<text x="90.2" y="136.7">4</text>
<text x="90.2" y="134.1">5</text>
<text x="92.6" y="137.9">3</text>
<text x="92.6" y="135.4">4</text>
<text x="92.6" y="132.8">5</text>
<text x="124.1" y="132.8">1</text>
<text x="124.1" y="135.4">2</text>
<text x="124.1" y="137.9">3</text>
<text x="126.4" y="134.1">OA</text>
<text x="126.4" y="136.7">VCC</text>
<text x="132.2" y="134.1">GND</text>
<text x="135.1" y="136.7">IB</text>
<text x="138.3" y="137.9">6</text>
<text x="138.3" y="135.4">7</text>
<text x="138.3" y="132.8">8</text>
<text x="169" y="137.9">4</text>
<text x="169" y="135.4">5</text>
<text x="169" y="132.8">6</text>
<text x="171.3" y="136.7">4</text>
<text x="171.3" y="134.1">5</text>
<text x="202.8" y="134.1">1</text>
<text x="202.8" y="136.7">2</text>
<text x="205.2" y="135.4">OA</text>
<text x="205.2" y="137.9">VCC</text>
<text x="210.9" y="135.4">GND</text>
<text x="213.8" y="137.9">IB</text>
<text x="217" y="136.7">7</text>
<text x="217" y="134.1">8</text>
<text x="26.5" y="142.5">D</text>
<text x="38.3" y="142.5">A</text>
<text x="38.3" y="140">C</text>
<text x="90.2" y="141.7">2</text>
<text x="90.2" y="139.2">3</text>
<text x="92.6" y="143">1</text>
<text x="92.6" y="140.5">2</text>
<text x="124.1" y="140.5">4</text>
<text x="126.4" y="139.2">VCC</text>
<text x="126.4" y="141.7">OB</text>
<text x="132.2" y="141.7">GND</text>
<text x="135.1" y="139.2">IA</text>
<text x="138.3" y="140.5">5</text>
<text x="169" y="143">2</text>
<text x="169" y="140.5">3</text>
<text x="171.3" y="141.7">2</text>
<text x="171.3" y="139.2">3</text>
<text x="202.8" y="139.2">3</text>
<text x="202.8" y="141.7">4</text>
<text x="205.2" y="140.5">VCC</text>
<text x="205.2" y="143">OB</text>
<text x="210.9" y="143">GND</text>
<text x="213.8" y="140.5">IA</text>
<text x="217" y="141.7">5</text>
<text x="217" y="139.2">6</text>
<text x="32.5" y="147.1" transform="rotate(-90 32.5 147.1)">6</text>
<text x="85.4" y="146.7" transform="rotate(-90 85.4 146.7)">8</text>
<text x="86.6" y="144.4" transform="rotate(-90 86.6 144.4)">8</text>
<text x="90.2" y="144.3">1</text>
<text x="164.1" y="148" transform="rotate(-90 164.1 148)">8</text>
<text x="165.4" y="145.6" transform="rotate(-90 165.4 145.6)">8</text>
<text x="169" y="145.5">1</text>
<text x="171.3" y="144.3">1</text>
<text x="23.9" y="181.1">4</text>
<text x="35.3" y="181.1">3</text>
<text x="23.9" y="186.2">2</text>
<text x="23.9" y="191.3">4</text>
<text x="35.3" y="186.2">1</text>
<text x="35.3" y="191.3">3</text>
<text x="23.9" y="196.3">2</text>
<text x="35.3" y="196.3">1</text>
</g>
</svg>
